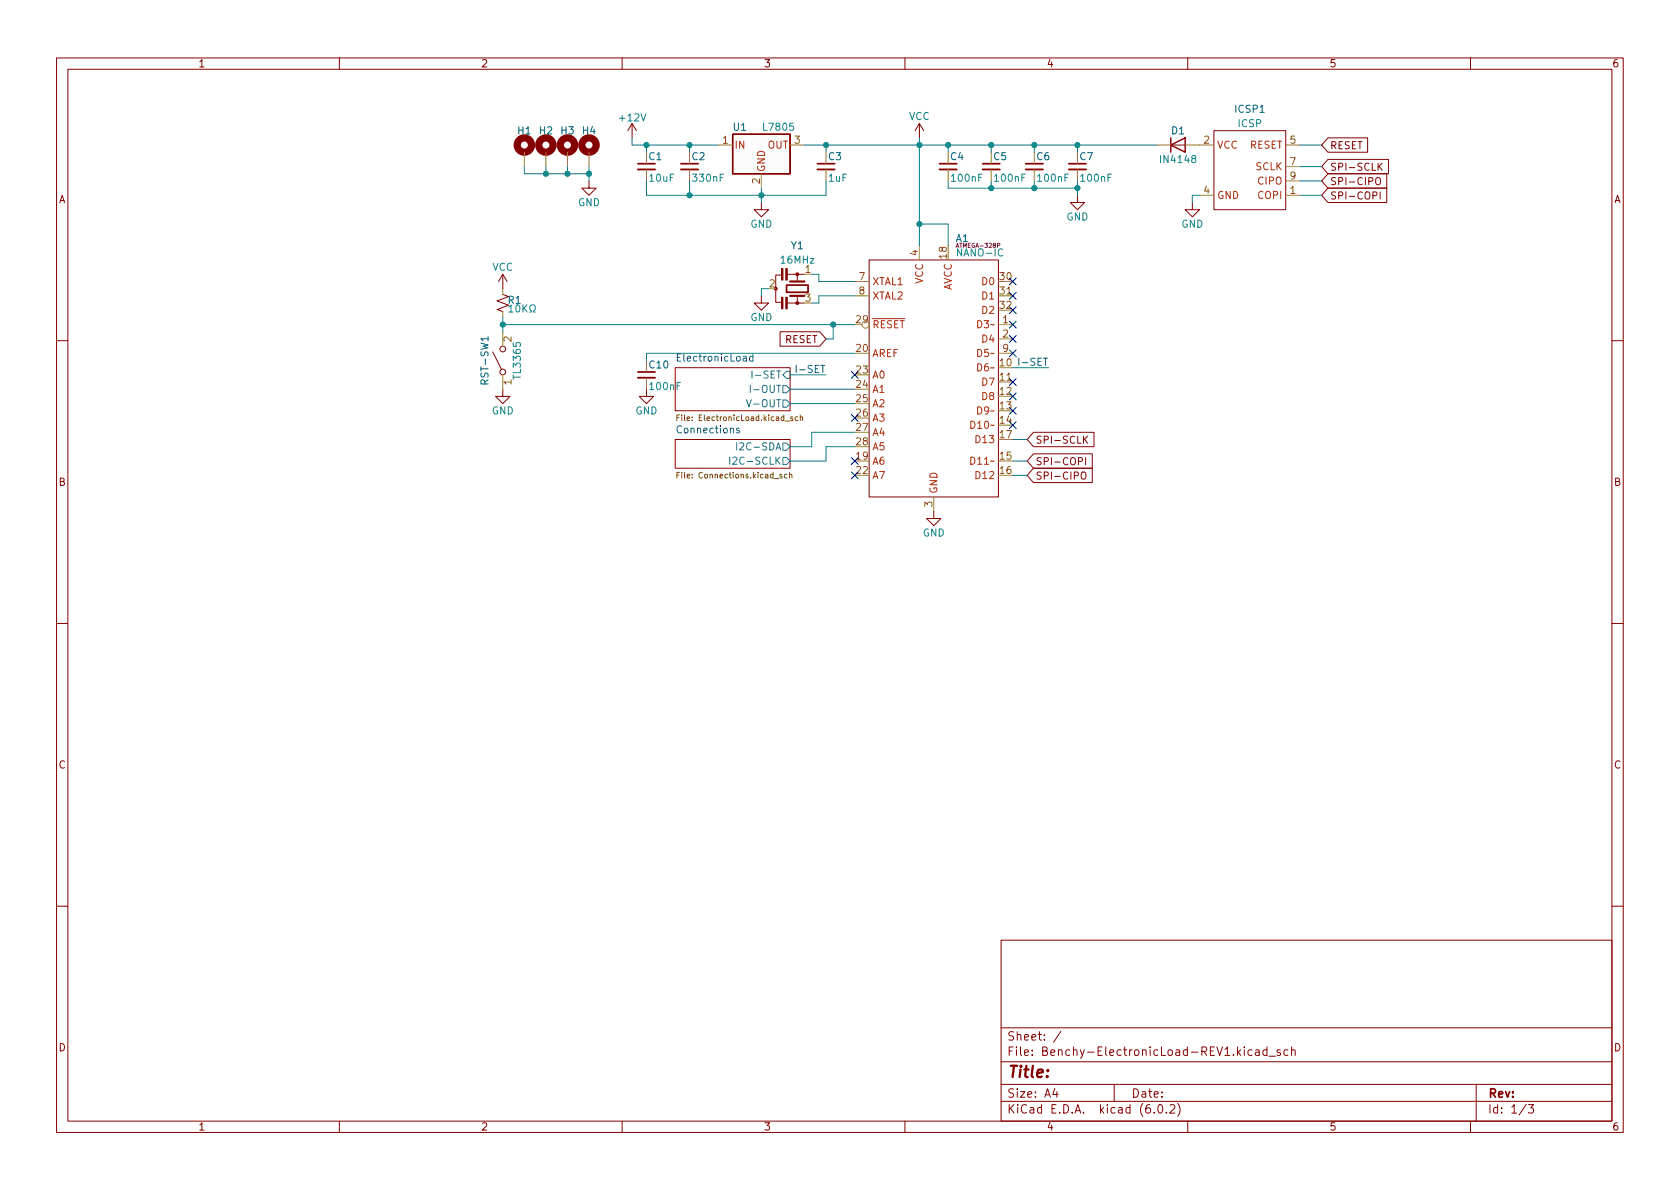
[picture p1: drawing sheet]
<svg xmlns="http://www.w3.org/2000/svg" width="297mm" height="210mm" viewBox="0 0 297 210" stroke-linecap="round" stroke-linejoin="round" font-family="sans-serif">
<g fill="none" stroke="#840000" stroke-width=".18">
<path d="M10 10.2h277v190.1h-277zM12 12.2h273v186.1h-273zM60 10.2v2M110 10.2v2M160 10.2v2M210 10.2v2M260 10.2v2M104.1 32v1.3h1.3l-1.3 1.2-1.2-1.2h1.2M111.8 21.8l-.8 1.3M111.8 21.8v2.6M111.8 21.8l.7 1.3M134.6 35.8v1.3h1.3l-1.3 1.2-1.3-1.2h1.3"/>
<path d="M162.6 21.8l-.8 1.3M162.6 21.8v2.6M162.6 21.8l.7 1.3M190.5 34.5v1.3h1.3l-1.3 1.3-1.3-1.3h1.3M207 25.6h2.5M210.8 35.8v1.3h1.3l-1.3 1.2-1.3-1.2h1.3M214.6 23.1h12.7v14h-12.7zM234.8 33.3h10.4v2.5h-10.4l-1.1-1.3zM234.8 30.7h10.4v2.6h-10.4l-1.1-1.3zM234.8 28.2h10.7v2.5h-10.7l-1.1-1.2zM234.8 24.4h7v2.5h-7l-1.1-1.3zM242.7 34.6l.6-.1 .2-.1-.1-.3-.7-.2v1.3"/>
<path d="M243.3 31.6l.2-.2a.43 .43 0 0 1 .6 .4v.4a.42 .42 0 0 1-.4 .5 .42 .42 0 0 1-.5-.5zM243.8 29.4l.6 .7M244 33.9v1.3M244.4 28.9l-.7 .7M88.9 52.1l1 .3-2 .8 2 .8-2 .7 1 .4M88.9 48.5l-.8 1.3M88.9 48.5v2.5M88.9 48.5l.8 1.3M134.6 52.3v1.3h1.3l-1.3 1.3-1.3-1.3h1.3M137.9 58.7h7l1.1 1.2-1.1 1.3h-7zM138.3 48.6h-1.1v4.9h1M139.2 48.5h3"/>
<path d="M139.2 53.6h3M141 48.5v1.2M141 52.3v1.3M153.7 46h22.8v41.9h-22.8zM10 60.2h2M87.1 62.2l1.5 3.1M88.9 68.8v1.3h1.3l-1.3 1.3-1.3-1.3h1.3M114.3 68.8v1.3h1.3l-1.3 1.3-1.3-1.3h1.3M182.7 76.4h10.7v2.6h-10.7l-1.1-1.3zM191.8 77.7l.5 .7M192.3 77.1l-.7 .7M285 60.2h2"/>
<path d="M165.1 90.4v1.3h1.3l-1.3 1.3-1.3-1.3h1.3M182.7 82.8h10.4v2.5h-10.4l-1.1-1.2zM182.7 80.3h10.4v2.5h-10.4l-1.1-1.3zM190.7 81.6l.6-.1 .1-.2-.1-.3-.6-.1v1.3M191.2 83.6l.3-.1a.43 .43 0 0 1 .5 .4v.4a.42 .42 0 0 1-.4 .5 .42 .42 0 0 1-.4-.5zM191.9 80.9v1.3M10 110.2h2M285 110.2h2M10 160.2h2M177 166.3h108v32h-108zM285 160.2h2M60 198.3v2"/>
<path d="M110 198.3v2M160 198.3v2M177 194.8h108M177 191.8h108M177 187.8h108M177 181.8h108M186.5 192.5l-.4 1h1M186.9 193v1M187.6 182.4l-1.3 1.9M197 191.8v3M204.1 196.7v.1M204.9 195.4l.2-.1a.81 .81 0 0 1 .6 .7 .81 .81 0 0 1-.3 .8h-.2a.81 .81 0 0 1-.6-.6 .81 .81 0 0 1 .3-.8z"/>
<path d="M206.2 196.7v.1M206.9 195.5l.5-.2 .2 .2 .1 .3-.9 1h.9M208.2 195.1a1.72 1.72 0 0 1 0 2.3M210 198.3v2M221.4 185.7l-.5-.1-.3 .3v.4l.2 .3h.6M222 185.7h.6v.9M222.6 186l-.5 .1a.29 .29 0 0 0-.2 .2 .29 .29 0 0 0 .2 .3h.5M224 185.7l-.4-.1-.3 .3v.4l.1 .3h.6M224 185.1v1.5M224.4 186.8h1.1M226.4 185.7l-.4-.1-.2 .2 .1 .3 .5 .1v.4h-.6M227.7 185.7l-.4-.1-.3 .3v.4l.1 .3h.6"/>
<path d="M228.4 185.8l.2-.2 .3 .1 .1 .9M228.4 185.1v1.5M260 198.3v2M261 191.8v6.5M269.9 195.3l-1.3 1.9M270.2 195.3h1l-.6 .6 .5 .1v.7l-.2 .1h-.5l-.2-.1"/>
<circle cx="88.9" cy="65.8" r=".51"/>
<circle cx="88.9" cy="61.7" r=".51"/>
</g>
<g fill="#fff" stroke="#fff" stroke-width=".18">
<path d="M119.4 77.7h20.3v5.1h-20.3z"/>
<path d="M119.4 65h20.3v7.6h-20.3z"/>
</g>
<path d="M119.4 77.7h20.3v5.1h-20.3zM119.4 65h20.3v7.6h-20.3z" fill="none" stroke="#9b0000" stroke-width=".18"/>
<path d="M130.2 78.3v1.3M132 70.7l.4 1.2 .4-1.2M132.7 68.1v1.3M133 65.6v1.3M138.4 78.4h.7l.6 .6-.6 .6h-.7zM138.4 68.2h.7l.6 .6-.6 .7h-.7zM138.4 70.7h.7l.6 .7-.6 .6h-.7zM139.1 65.7h.6v1.2h-.6l-.7-.6zM129 80.8v1.3M129.6 81l.5-.2 .2 .4-.8 .9h.8M138.4 80.9h.7l.6 .6-.6 .7h-.7z" fill="none" stroke="#345372" stroke-width=".18"/>
<path d="M130.7 75.8l-.3-.1-.2 .2 .1 .2 .4 .1v.3h-.5M133.1 63.1l-.3-.1-.3 .3 .1 .5h.5M133.1 62.6v1.3M140.8 64.6v1.3M180.1 63.3v1.3" fill="none" stroke="#2d4364" stroke-width=".18"/>
<path d="M119.7 73.8h.3M120.2 73.4h-.5v1M140.2 73.8l-.3-.1-.1 .1v.2l.4 .1v.2h-.4M141.1 73.8l-.3-.1-.2 .2 .1 .4h.4M141.5 73.8h.4v.6M141.5 73.4v1M119.7 84h.3M120.2 83.5h-.5v1M138.3 83.9h-.3l-.1 .1v.2h.4v.3h-.4M139.2 83.9h-.3l-.2 .2 .1 .4h.4M139.6 84l.4-.1v.6M139.6 83.5v1" fill="none" stroke="#725600" stroke-width=".18"/>
<path d="M112.8 30h3M120.4 30h3M144.5 30h3.1M166.1 30h3.1M173.7 30h3.1M181.4 30h3M189 30h3M112.8 66.8h3" fill="none" stroke="#840000" stroke-width=".33"/>
<path d="M112.8 29h3M120.4 29h3M144.5 29h3.1M166.1 29h3.1M173.7 29h3.1M181.4 29h3M189 29h3M139.1 50.4h3.8v1.3h-3.8zM112.8 65.8h3" fill="none" stroke="#840000" stroke-width=".3"/>
<g fill="none" stroke="#a0a006" stroke-width=".18">
<path d="M92.7 26.9v2.6M96.5 26.9v2.6M100.3 26.9v2.6M104.1 26.9v2.6M114.3 30v2M121.9 30v2M127 25.6h2.5M134.6 30.7v2.6M139.7 25.6h2.5M146 30v2M167.6 30v2M175.3 30v2"/>
<path d="M182.9 30v2M190.5 30v2M204.5 25.6h2.5M209.5 25.6h5.1M212.1 34.5h2.5M227.3 25.6h2.6M227.3 34.5h2.6M227.3 29.5h2.6M227.3 32h2.6M88.9 51v1.1M88.9 55.1v1M88.9 58.7v2.5"/>
<path d="M151.1 52.3h2.6M151.1 49.8h2.6M162.6 43.4v2.6M176.5 57.4h2.6M176.5 59.9h2.6M176.5 52.3h2.6M88.9 66.3v2.5M114.3 63.7v2.1M114.3 66.8v2M176.5 67.6h2.6M176.5 62.5h2.6M165.1 87.9v2.5"/>
<circle cx="153" cy="57.4" r=".63"/>
</g>
<g fill="none" stroke="#840000" stroke-width="1.3">
<circle cx="92.7" cy="25.6" r="1.27"/>
<circle cx="96.5" cy="25.6" r="1.27"/>
<circle cx="100.3" cy="25.6" r="1.27"/>
<circle cx="104.1" cy="25.6" r="1.27"/>
</g>
<path d="M172.9 56.7a.64 .64 0 0 1 .7 .6 .64 .64 0 0 1-.7 .7zM171.7 74.5a.64 .64 0 0 1 .7 .6 .64 .64 0 0 1-.7 .7zM172.9 64.3a.64 .64 0 0 1 .7 .7 .64 .64 0 0 1-.7 .6zM172.9 71.9a.64 .64 0 0 1 .7 .7 .64 .64 0 0 1-.7 .6zM172.9 61.8a.64 .64 0 0 1 .7 .6 .64 .64 0 0 1-.7 .7zM171.7 80.8a.64 .64 0 0 1 .7 .7 .64 .64 0 0 1-.7 .6z" fill="none" stroke="#b02c04" stroke-width=".18"/>
<path d="M90 54.3l.3-.4v1.3M90 55.2h.7M91.3 54l.2-.1a.68 .68 0 0 1 .4 .6 .68 .68 0 0 1-.4 .7l-.2-.1-.1-.4zM92.5 53.9v1.3M92.6 54.5l.6 .7M93.2 53.9l-.7 .7M93.7 55.2h.3v-.3a.54 .54 0 0 1-.3-.7 .54 .54 0 0 1 .8-.2 .58 .58 0 0 1-.2 .9v.3h.3" fill="none" stroke="#128875" stroke-width=".18"/>
<path d="M129.5 23.7h10.2v7h-10.2z" fill="#fcfcfc" stroke="#fcfcfc" stroke-width=".18"/>
<path d="M129.5 23.7h10.2v7h-10.2zM207 25.6l2.5-1.2v2.5zM207 24.4v2.5" fill="none" stroke="#840000" stroke-width=".25"/>
<g fill="#840000" stroke="#840000" stroke-width=".18">
<path d="M138.2 47.5h.2v2h-.2z"/>
<path d="M138.9 47.5h.3v2h-.3z"/>
<path d="M138.2 52.6h.2v2h-.2z"/>
<path d="M138.9 52.6h.3v2h-.3z"/>
<circle cx="141" cy="48.5" r=".25"/>
<circle cx="141" cy="53.6" r=".25"/>
</g>
<path d="M139.7 49.8h2.5M139.7 52.3h2.5" fill="none" stroke="#840000" stroke-width=".38"/>
<g fill="none" stroke="#0a73a0" stroke-width=".18">
<path d="M92.7 29.5v1.2h11.4M96.5 29.5v1.2M100.3 29.5v1.2M104.1 29.5v2.5M111.8 24.4v1.2h15.2M114.3 32v2.5h31.7v-2.5M114.3 25.6v1.3M121.9 25.6v1.3M121.9 32v2.5M134.6 33.3v2.5M142.2 25.6h62.3M146 25.6v1.3"/>
<path d="M162.6 24.4v19M162.6 39.6h5v3.8M167.6 32v1.3h22.9M167.6 25.6v1.3M175.3 25.6v1.3M175.3 32v1.3M182.9 25.6v1.3M182.9 32v1.3M190.5 25.6v1.3M190.5 32v2.5M212.1 34.5h-1.3v1.3M229.9 25.6h3.8"/>
<path d="M229.9 34.5h3.8M229.9 29.5h3.8M229.9 32h3.8M88.9 57.4h62.2M88.9 56.1v2.6M135.9 51h-1.3v1.3M143.5 48.5h1.3v1.3h6.3M147.3 57.4v2.5h-1.3M151.1 52.3h-6.3v1.3h-1.3M139.7 71.4h11.4M139.7 68.8h11.4M139.7 66.3h6.3"/>
<path d="M151.1 79h-5.1v2.5h-6.3M151.1 62.5h-36.8v1.2M151.1 76.4h-7.6v2.6h-3.8M179.1 65h6.3M179.1 77.7h2.5M179.1 81.5h2.5M179.1 84.1h2.5"/>
</g>
<g fill="none" stroke="#000084" stroke-width=".18">
<path d="M178.5 51.7l1.2 1.2M178.5 54.2l1.2 1.3M178.5 56.8l1.2 1.2M178.5 59.3l1.2 1.2M178.5 49.2l1.2 1.2M179.7 51.7l-1.2 1.2M179.7 54.2l-1.2 1.3M179.7 56.8l-1.2 1.2M179.7 59.3l-1.2 1.2M179.7 49.2l-1.2 1.2M150.5 65.7l1.2 1.2M150.5 73.3l1.2 1.2"/>
<path d="M151.7 65.7l-1.2 1.2M151.7 73.3l-1.2 1.2M178.5 69.5l1.2 1.2M178.5 66.9l1.2 1.3M178.5 61.9l1.2 1.2M178.5 74.6l1.2 1.2M178.5 72l1.2 1.2M179.7 69.5l-1.2 1.2M179.7 66.9l-1.2 1.3M179.7 61.9l-1.2 1.2M179.7 74.6l-1.2 1.2M179.7 72l-1.2 1.2"/>
<path d="M150.5 83.5l1.2 1.2M150.5 80.9l1.2 1.2M151.7 83.5l-1.2 1.2M151.7 80.9l-1.2 1.2"/>
</g>
<g fill="#028f99" stroke="#028f99" stroke-width=".18">
<circle cx="175.3" cy="25.6" r=".46"/>
<circle cx="162.6" cy="39.6" r=".46"/>
<circle cx="167.6" cy="25.6" r=".46"/>
<circle cx="162.6" cy="25.6" r=".46"/>
<circle cx="175.3" cy="33.3" r=".46"/>
<circle cx="146" cy="25.6" r=".46"/>
<circle cx="134.6" cy="34.5" r=".46"/>
<circle cx="121.9" cy="34.5" r=".46"/>
<circle cx="121.9" cy="25.6" r=".46"/>
<circle cx="147.3" cy="57.4" r=".46"/>
<circle cx="182.9" cy="25.6" r=".46"/>
<circle cx="182.9" cy="33.3" r=".46"/>
<circle cx="190.5" cy="25.6" r=".46"/>
<circle cx="190.5" cy="33.3" r=".46"/>
<circle cx="114.3" cy="25.6" r=".46"/>
<circle cx="104.1" cy="30.7" r=".46"/>
<circle cx="100.3" cy="30.7" r=".46"/>
<circle cx="96.5" cy="30.7" r=".46"/>
<circle cx="88.9" cy="57.4" r=".46"/>
</g>
<text font-size="2.8" fill="#840000" x="178" y="190.6">Title:</text>
<g font-size="2.1" fill="#840000">
<text x="178" y="184">Sheet: /</text>
<text x="178" y="186.7">File: Benchy-ElectronicLoad-REV1.kicad_sch</text>
<text x="178" y="196.9">KiCad E.D.A. kicad (6.0.2)</text>
<text x="178" y="194.1">Size: A4</text>
<text x="200" y="194.1">Date:</text>
<text x="263" y="194.1">Rev:</text>
<text x="263" y="196.9">Id: 1/3</text>
</g>
<g font-size="1.8" fill="#840000">
<text x="35" y="11.9">1</text>
<text x="85" y="11.9">2</text>
<text x="135" y="11.9">3</text>
<text x="185" y="11.9">4</text>
<text x="235" y="11.9">5</text>
<text x="285" y="11.9">6</text>
<text x="235.1" y="26.4">RESET</text>
<text x="10.3" y="35.9">A</text>
<text x="235.1" y="35.3">SPI-COPI</text>
<text x="235.1" y="32.7">SPI-CIPO</text>
<text x="235.1" y="30.2">SPI-SCLK</text>
<text x="285.3" y="35.9">A</text>
<text x="138.7" y="60.7">RESET</text>
<text x="183" y="82.3">SPI-COPI</text>
<text x="183" y="78.4">SPI-SCLK</text>
<text x="10.3" y="85.9">B</text>
<text x="183" y="84.8">SPI-CIPO</text>
<text x="285.3" y="85.9">B</text>
<text x="10.3" y="135.9">C</text>
<text x="285.3" y="135.9">C</text>
<text x="10.3" y="185.9">D</text>
<text x="285.3" y="185.9">D</text>
<text x="35" y="199.9">1</text>
<text x="85" y="199.9">2</text>
<text x="135" y="199.9">3</text>
<text x="185" y="199.9">4</text>
<text x="235" y="199.9">5</text>
<text x="285" y="199.9">6</text>
</g>
<g font-size="1.8" fill="#005550">
<text x="91.6" y="23.7">H1</text>
<text x="95.4" y="23.7">H2</text>
<text x="99.2" y="23.7">H3</text>
<text x="103" y="23.7">H4</text>
<text x="129.7" y="23.1">U1</text>
<text x="207.1" y="23.7">D1</text>
<text x="218.4" y="19.9">ICSP1</text>
<text x="114.7" y="28.3">C1</text>
<text x="122.4" y="28.3">C2</text>
<text x="146.5" y="28.3">C3</text>
<text x="168.1" y="28.3">C4</text>
<text x="175.7" y="28.3">C5</text>
<text x="183.3" y="28.3">C6</text>
<text x="190.9" y="28.3">C7</text>
<text x="139.9" y="44.1">Y1</text>
<text x="89.9" y="53.7">R1</text>
<text x="114.9" y="65.1">C10</text>
<text x="86.4" y="67.7" transform="rotate(-90 86.4 67.7)">RST-SW1</text>
</g>
<g font-size="1.8" fill="#128875">
<text x="109.7" y="21.5">+12V</text>
<text x="135.1" y="23.1">L7805</text>
<text x="160.7" y="21.2">VCC</text>
<text x="218.9" y="22.5">ICSP</text>
<text x="205.4" y="28.8">IN4148</text>
<text x="114.9" y="32.1">10uF</text>
<text x="122.6" y="32.1">330nF</text>
<text x="146.5" y="32.1">1uF</text>
<text x="168.4" y="32.1">100nF</text>
<text x="176" y="32.1">100nF</text>
<text x="183.6" y="32.1">100nF</text>
<text x="191.2" y="32.1">100nF</text>
<text x="102.2" y="36.4">GND</text>
<text x="132.7" y="40.3">GND</text>
<text x="188.5" y="39">GND</text>
<text x="208.9" y="40.3">GND</text>
<text x="87" y="47.9">VCC</text>
<text x="138.2" y="46.6">16MHz</text>
<text x="169.5" y="45.3">NANO-IC</text>
<text x="132.7" y="56.8">GND</text>
<text x="92.1" y="66.8" transform="rotate(-90 92.1 66.8)">TL3365</text>
<text x="115" y="69">100nF</text>
<text x="86.9" y="73.3">GND</text>
<text x="112.3" y="73.3">GND</text>
<text x="163.1" y="94.9">GND</text>
</g>
<g font-size="1.8" fill="#8c5a0a">
<text x="127.8" y="25.4">1</text>
<text x="140.5" y="25.4">3</text>
<text x="212.9" y="25.4">2</text>
<text x="228.1" y="25.4">5</text>
<text x="228.1" y="29.2">7</text>
<text x="134.4" y="32.5" transform="rotate(-90 134.4 32.5)">2</text>
<text x="212.9" y="34.3">4</text>
<text x="228.1" y="34.3">1</text>
<text x="228.1" y="31.7">9</text>
<text x="162.3" y="45.2" transform="rotate(-90 162.3 45.2)">4</text>
<text x="167.4" y="45.7" transform="rotate(-90 167.4 45.7)">18</text>
<text x="136" y="50.8">2</text>
<text x="142.4" y="48.3">1</text>
<text x="142.4" y="53.3">3</text>
<text x="151.9" y="49.5">7</text>
<text x="151.9" y="52.1">8</text>
<text x="176.8" y="49.5">30</text>
<text x="176.8" y="52.1">31</text>
<text x="151.4" y="57.1">29</text>
<text x="176.8" y="54.6">32</text>
<text x="177.3" y="57.1">1</text>
<text x="177.3" y="59.7">2</text>
<text x="90.4" y="60.4" transform="rotate(-90 90.4 60.4)">2</text>
<text x="151.4" y="62.2">20</text>
<text x="176.8" y="64.8">10</text>
<text x="177.3" y="62.2">9</text>
<text x="90.4" y="68.1" transform="rotate(-90 90.4 68.1)">1</text>
<text x="151.4" y="66">23</text>
<text x="151.4" y="68.6">24</text>
<text x="151.4" y="71.1">25</text>
<text x="176.8" y="67.3">11</text>
<text x="176.8" y="69.8">12</text>
<text x="151.4" y="73.7">26</text>
<text x="151.4" y="76.2">27</text>
<text x="176.8" y="72.4">13</text>
<text x="176.8" y="74.9">14</text>
<text x="176.8" y="77.5">17</text>
<text x="151.4" y="81.3">19</text>
<text x="151.4" y="83.8">22</text>
<text x="151.4" y="78.7">28</text>
<text x="176.8" y="81.3">15</text>
<text x="176.8" y="83.8">16</text>
<text x="164.8" y="89.6" transform="rotate(-90 164.8 89.6)">3</text>
</g>
<g font-size="1.8" fill="#b02c04">
<text x="129.8" y="26.3">IN</text>
<text x="135.7" y="26.3">OUT</text>
<text x="215.1" y="26.3">VCC</text>
<text x="220.9" y="26.3">RESET</text>
<text x="135.3" y="30.5" transform="rotate(-90 135.3 30.5)">GND</text>
<text x="215.1" y="35.2">GND</text>
<text x="222" y="30.1">SCLK</text>
<text x="222.5" y="35.2">COPI</text>
<text x="222.5" y="32.6">CIPO</text>
<text x="154.2" y="50.4">XTAL1</text>
<text x="154.2" y="53">XTAL2</text>
<text x="163.2" y="50.2" transform="rotate(-90 163.2 50.2)">VCC</text>
<text x="168.3" y="51.5" transform="rotate(-90 168.3 51.5)">AVCC</text>
<text x="173.8" y="50.4">D0</text>
<text x="173.8" y="53">D1</text>
<text x="154.2" y="58">~{RESET}</text>
<text x="173.8" y="58">D3~</text>
<text x="173.8" y="55.5">D2</text>
<text x="154.2" y="63.1">AREF</text>
<text x="173.8" y="65.7">D6~</text>
<text x="173.8" y="60.6">D4</text>
<text x="173.8" y="63.1">D5~</text>
<text x="154.2" y="66.9">A0</text>
<text x="154.2" y="69.5">A1</text>
<text x="173.8" y="68.2">D7</text>
<text x="173.8" y="70.7">D8</text>
<text x="154.2" y="72">A2</text>
<text x="154.2" y="74.5">A3</text>
<text x="154.2" y="77.1">A4</text>
<text x="172.8" y="75.8">D10~</text>
<text x="173.8" y="73.3">D9~</text>
<text x="154.2" y="82.2">A6</text>
<text x="154.2" y="79.6">A5</text>
<text x="172.8" y="82.2">D11~</text>
<text x="172.8" y="78.4">D13</text>
<text x="154.2" y="84.7">A7</text>
<text x="165.7" y="87.4" transform="rotate(-90 165.7 87.4)">GND</text>
<text x="172.8" y="84.7">D12</text>
</g>
<text font-size="1.8" fill="#840084" x="169" y="42.8">A1</text>
<g font-size="1.8" fill="#2d4364">
<text x="120.1" y="63.9">ElectronicLoad</text>
<text x="141.5" y="65.9">I-SET</text>
<text x="180.9" y="64.7">I-SET</text>
<text x="119.9" y="76.6">Connections</text>
</g>
<g font-size="1.8" fill="#345372">
<text x="133.4" y="69.5">I-OUT</text>
<text x="133.7" y="66.9">I-SET</text>
<text x="132.7" y="72">V-OUT</text>
<text x="130.1" y="82.2">I2C-SCLK</text>
<text x="131.2" y="79.6">I2C-SDA</text>
</g>
<g font-size="1.4" fill="#725600">
<text x="120.6" y="74.4">File: ElectronicLoad.kicad_sch</text>
<text x="120.4" y="84.6">File: Connections.kicad_sch</text>
</g>
<text font-size="1" fill="#840084" x="169.3" y="43.8">ATMEGA-328P</text>
</svg>
